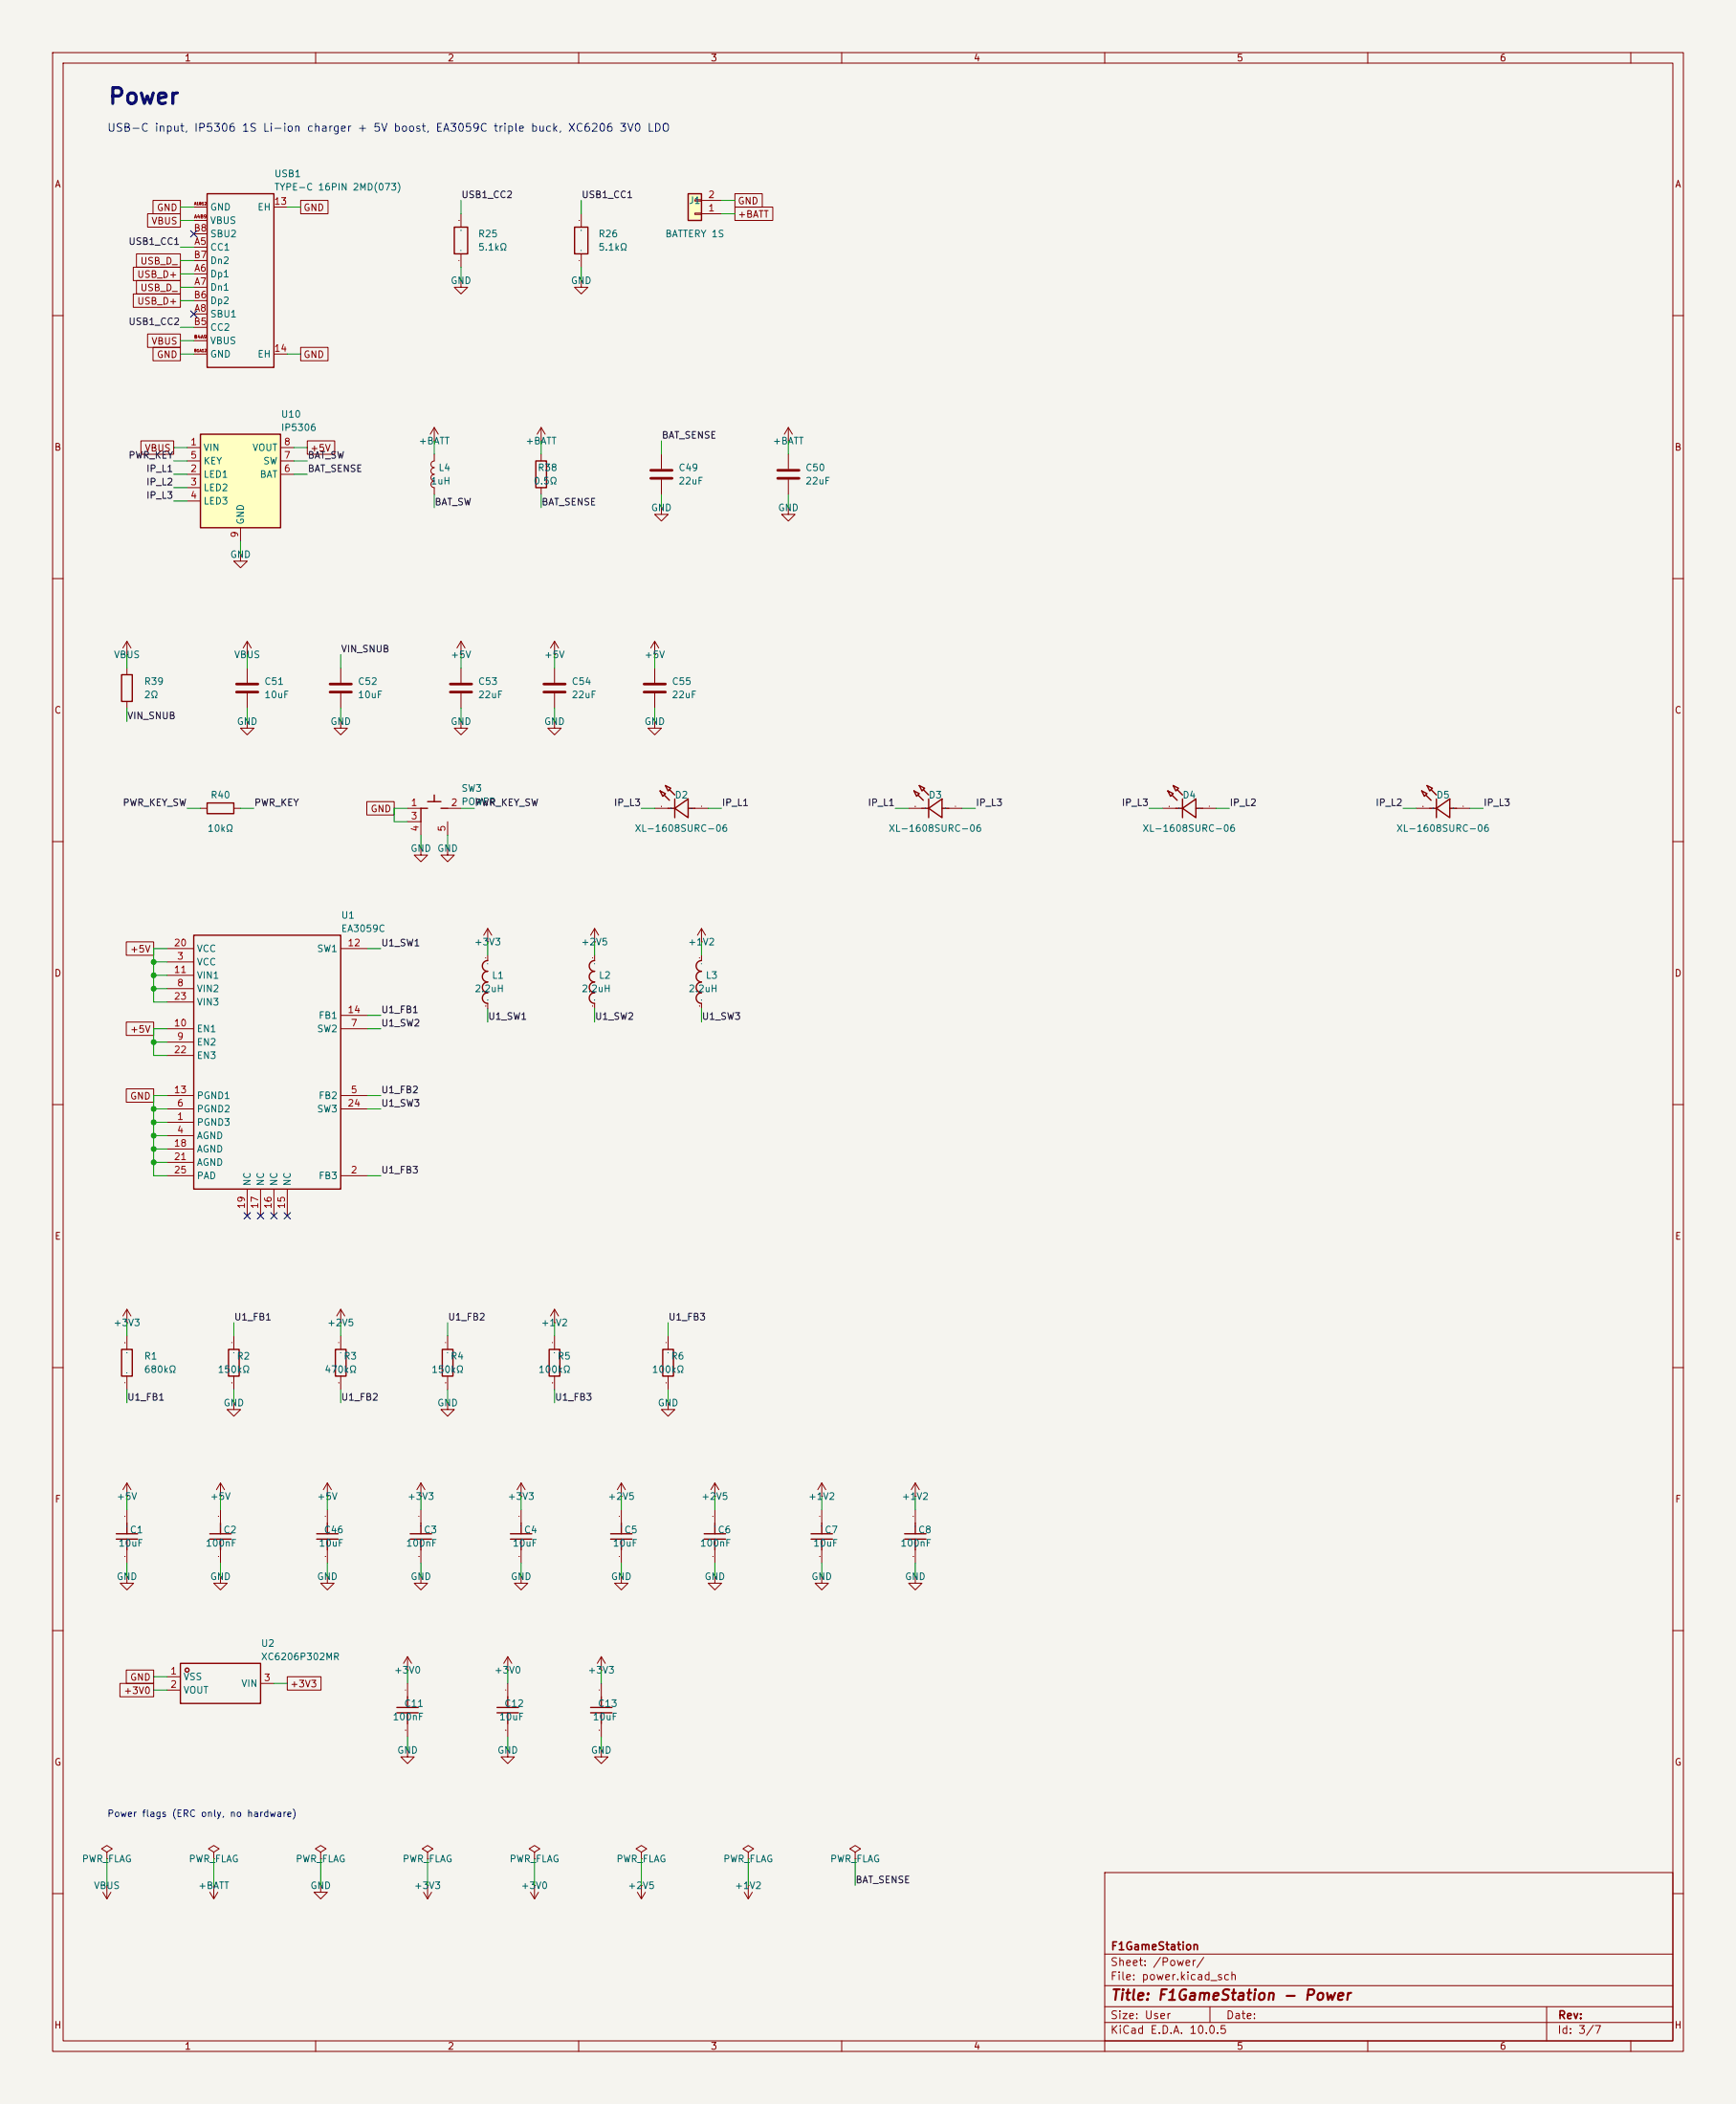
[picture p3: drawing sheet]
<svg xmlns="http://www.w3.org/2000/svg" width="330mm" height="400mm" viewBox="0 0 330 400" stroke-linecap="round" stroke-linejoin="round" font-family="sans-serif">
<path d="M0 0h330v400h-330z" fill="#f5f4ef" stroke="#f5f4ef" stroke-width=".18"/>
<g fill="none" stroke="#840000" stroke-width=".18">
<path d="M10 10h310v380h-310zM12 12h306v376h-306zM60 10v2M110 10v2M160 10v2M210 10v2M260 10v2M310 10v2M36.8 39.4h2.6M52.1 39.4h2.5M36.8 41.9h2.6M36.8 47h2.6"/>
<path d="M36.8 52.1h2.6M36.8 54.6h2.6M36.8 59.7h2.6M36.8 57.2h2.6M36.8 49.5h2.6M36.8 44.5h2.6M87.6 53.3v1.3h1.3l-1.3 1.3-1.2-1.3h1.2M87.6 53.3h.1M87.6 40.6v2.6M87.6 48.3v2.5M10 60h2M36.8 67.3h2.6"/>
<path d="M36.8 64.8h2.6M36.8 62.2h2.6M52.1 67.3h2.5M318 60h2M10 110h2M318 110h2M64.8 127v2.8M64.8 131.8v2.8M87.6 124.5h.1M87.6 121.9v2.6M87.6 127v2.8M87.6 131.8v2.8"/>
<path d="M87.6 121.9l-.7 1.3M87.6 121.9l.8 1.3M77.5 153.7h2.5M77.5 156.2h2.5v2.6M85.1 153.7h2.5M85.1 156.2v2.6M124.5 153.7h2.5M132.1 153.7h2.5M269.2 153.7h2.6M276.9 153.7h2.5M10 160h2M80 161.3v1.3h1.3l-1.3 1.2-1.3-1.2h1.3"/>
<path d="M80 161.3h.1M85.1 161.3v1.3h1.3l-1.3 1.2-1.3-1.2h1.3M85.1 161.3h.1M92.7 179.1h.1M92.7 176.5v2.6M92.7 176.5l-.8 1.3M92.7 176.5l.8 1.3M133.3 179.1h.1M133.3 176.5v2.6M133.3 176.5l-.7 1.3M133.3 176.5l.8 1.3M318 160h2"/>
<path d="M31.7 182.9h5.1M31.7 195.6h5.1M31.7 188h5.1M31.7 198.1h5.1M31.7 185.4h5.1M31.7 180.3h5.1M31.7 190.5h5.1M64.8 195.6h5M64.8 180.3h5M64.8 193h5M92.7 181.6v1M92.7 190.8v1"/>
<path d="M133.3 181.6v1M133.3 190.8v1M10 210h2M31.7 213.4h5.1M31.7 215.9h5.1M31.7 208.3h5.1M31.7 210.8h5.1M31.7 218.4h5.1M31.7 200.7h5.1M64.8 208.3h5M64.8 210.8h5M318 210h2"/>
<path d="M31.7 223.5h5.1M31.7 221h5.1M47 226.1v5M49.5 226.1v5M52.1 226.1v5M54.6 226.1v5M64.8 223.5h5M24.1 251.5h.1M24.1 248.9v2.6M24.1 254v2.5M24.1 248.9l-.7 1.3M24.1 248.9l.8 1.3"/>
<path d="M44.4 254v2.5M64.8 254v2.5M105.4 251.5h.1M105.4 248.9l-.8 1.3M105.4 248.9l.8 1.3M105.4 248.9v2.6M105.4 254v2.5M127 254v2.5M10 260h2M24.1 261.6v2.6M44.4 266.7v1.3h1.3l-1.3 1.2-1.2-1.2h1.2M44.4 266.7h.1"/>
<path d="M44.4 261.6v2.6M64.8 261.6v2.6M85.1 266.7v1.3h1.3l-1.3 1.2-1.3-1.2h1.3M85.1 266.7h.1M105.4 261.6v2.6M127 266.7v1.3h1.3l-1.3 1.2-1.3-1.2h1.3M127 266.7h.1M127 261.6v2.6M318 260h2M24.1 284.5h.1M24.1 299.7v1.3h1.3l-1.3 1.3-1.2-1.3h1.2M24.1 299.7h.1"/>
<path d="M24.1 281.9l-.7 1.3M24.1 281.9l.8 1.3M24.1 281.9v2.6M24.1 287v2.6M24.1 294.6v2.6M41.9 284.5h.1M41.9 299.7v1.3h1.3l-1.3 1.3-1.3-1.3h1.3M41.9 299.7h.1M41.9 281.9l-.8 1.3M41.9 281.9l.8 1.3M41.9 281.9v2.6M41.9 287v2.6"/>
<path d="M41.9 294.6v2.6M62.2 284.5h.1M62.2 299.7v1.3h1.3l-1.3 1.3-1.2-1.3h1.2M62.2 299.7h.1M62.2 281.9l-.7 1.3M62.2 281.9l.8 1.3M62.2 281.9v2.6M62.2 287v2.6M62.2 294.6v2.6M80 284.5h.1M80 299.7v1.3h1.3l-1.3 1.3-1.3-1.3h1.3M80 299.7h.1"/>
<path d="M80 281.9l-.8 1.3M80 281.9l.8 1.3M80 281.9v2.6M80 287v2.6M80 294.6v2.6M99.1 284.5h.1M99.1 299.7v1.3h1.2l-1.2 1.3-1.3-1.3h1.3M99.1 299.7h.1M99.1 281.9l-.8 1.3M99.1 281.9l.7 1.3M99.1 281.9v2.6M99.1 287v2.6"/>
<path d="M99.1 294.6v2.6M118.1 284.5h.1M118.1 299.7v1.3h1.3l-1.3 1.3-1.3-1.3h1.3M118.1 299.7h.1M118.1 281.9l-.8 1.3M118.1 281.9l.8 1.3M118.1 281.9v2.6M118.1 287v2.6M118.1 294.6v2.6M135.9 284.5h.1M135.9 299.7v1.3h1.3l-1.3 1.3-1.3-1.3h1.3M135.9 299.7h.1"/>
<path d="M135.9 281.9l-.8 1.3M135.9 281.9l.8 1.3M135.9 281.9v2.6M135.9 287v2.6M135.9 294.6v2.6M156.2 299.7v1.3h1.3l-1.3 1.3-1.3-1.3h1.3M156.2 299.7h.1M156.2 287v2.6M156.2 294.6v2.6M174 287v2.6M174 294.6v2.6M10 310h2"/>
<path d="M77.5 317.5h.1M77.5 315l-.8 1.2M77.5 315l.7 1.2M77.5 315v2.5M96.5 317.5h.1M96.5 315v2.5M96.5 315l-.7 1.2M96.5 315l.8 1.2M318 310h2M77.5 332.7v1.3h1.2l-1.2 1.3-1.3-1.3h1.3M77.5 332.7h.1M77.5 320v2.6"/>
<path d="M77.5 327.7v2.5M96.5 332.7v1.3h1.3l-1.3 1.3-1.3-1.3h1.3M96.5 332.7h.1M96.5 320v2.6M96.5 327.7v2.5M210 356h108v32h-108zM10 360h2M210 377.5h108M210 371.5h108M318 360h2M60 388v2M110 388v2"/>
<path d="M160 388v2M210 388v2M210 384.5h108M210 381.5h108M230 381.5v3M260 388v2M294 381.5v6.5M310 388v2"/>
</g>
<g fill="none" stroke="#840000" stroke-width=".25">
<path d="M39.4 36.8h12.7v33.1h-12.7zM86.4 43.2h2.5v5.1h-2.5zM81.3 153.7h-1.3v2.5M81.3 152.4h2.5M82.5 151.1v1.3M83.8 153.7h1.3M125.5 150.4l1 .5-.5 .5zM126.2 151.1l1.1 1M126.5 149.4l1 .5-.5 .5zM127 153.7h1.3M127.3 150.1l1 1M128.3 153.7l2.5-1.8v3.5z"/>
<path d="M128.3 151.9v3.5M130.8 153.7h1.3M270.3 150.4l1 .5-.5 .5zM271 151.1l1 1M271.3 149.4l1 .5-.5 .5zM271.8 153.7h1.2M272 150.1l1 1M273 153.7l2.6-1.8v3.5zM273 151.9v3.5M275.6 153.7h1.3M36.8 177.8h28v48.3h-28zM92.7 184.7a1.02 1.02 0 0 0-1 1 1.02 1.02 0 0 0 1 1 1.01 1.01 0 0 0-1 1 1.01 1.01 0 0 0 1 1 1.01 1.01 0 0 0-1 1 1.01 1.01 0 0 0 1 1.1"/>
<path d="M92.7 182.6a1.02 1.02 0 0 0-1 1 1.02 1.02 0 0 0 1 1.1M133.3 184.7a1.02 1.02 0 0 0-1 1 1.02 1.02 0 0 0 1 1 1.01 1.01 0 0 0-1 1 1.01 1.01 0 0 0 1 1 1.01 1.01 0 0 0-1 1 1.01 1.01 0 0 0 1 1.1M133.3 182.6a1.02 1.02 0 0 0-1 1 1.02 1.02 0 0 0 1 1.1M23.1 256.5h2v5.1h-2zM43.4 256.5h2.1v5.1h-2.1zM63.8 256.5h2v5.1h-2zM104.4 256.5h2v5.1h-2zM126 256.5h2v5.1h-2zM22.1 292.6h4.1M22.1 291.6h4.1M24.1 289.6v2M24.1 292.6v2"/>
<path d="M39.9 292.6h4M39.9 291.6h4M41.9 289.6v2M41.9 292.6v2M60.2 292.6h4.1M60.2 291.6h4.1M62.2 289.6v2M62.2 292.6v2M78 292.6h4M78 291.6h4M80 289.6v2M80 292.6v2"/>
<path d="M97 292.6h4.1M97 291.6h4.1M99.1 289.6v2M99.1 292.6v2M116.1 292.6h4M116.1 291.6h4M118.1 289.6v2M118.1 292.6v2M133.9 292.6h4M133.9 291.6h4M135.9 289.6v2M135.9 292.6v2"/>
<path d="M154.2 292.6h4M154.2 291.6h4M156.2 289.6v2M156.2 292.6v2M172 292.6h4M172 291.6h4M174 289.6v2M174 292.6v2M75.4 325.6h4.1M75.4 324.6h4.1M77.5 322.6v2M77.5 325.6v2.1"/>
<path d="M94.5 325.6h4.1M94.5 324.6h4.1M96.5 322.6v2M96.5 325.6v2.1"/>
</g>
<path d="M62.7 130h4.1M62.7 131.6h4.1M85.6 130h4.1M85.6 131.6h4.1" fill="none" stroke="#840000" stroke-width=".51"/>
<path d="M130.8 36.8h2.5v5.1h-2.5z" fill="#ffffc2"/>
<path d="M130.8 36.8h2.5v5.1h-2.5zM109.2 43.2h2.6v5.1h-2.6z" fill="none" stroke="#840000" stroke-width=".25"/>
<path d="M132.1 38h1.2v.2h-1.2zM133.3 38.1h3.9M110.5 40.6v2.6M110.5 48.3v2.5M132.1 40.5h1.2v.3h-1.2zM133.3 40.6h3.9M64.8 137.2v1.2h1.2l-1.2 1.3-1.3-1.3h1.3M64.8 137.2h.1" fill="none" stroke="#840000" stroke-width=".18"/>
<path d="M38.1 82.6h15.2v17.7h-15.2z" fill="#ffffc2"/>
<g fill="none" stroke="#840000" stroke-width=".25">
<path d="M38.1 82.6h15.2v17.7h-15.2zM101.9 87.6h2v5.1h-2zM23.1 128.3h2v5.1h-2zM39.4 152.7h5v2h-5zM173.7 150.4l1.1 .5-.6 .5zM174.5 151.1l1 1M174.8 149.4l1 .5-.5 .5zM175.3 153.7h1.2M175.5 150.1l1 1M176.5 153.7l2.6-1.8v3.5zM176.5 151.9v3.5M179.1 153.7h1.2"/>
<path d="M222 150.4l1 .5-.5 .5zM222.8 151.1l1 1M223 149.4l1 .5-.5 .5zM223.5 153.7h1.3M223.8 150.1l1 1M224.8 153.7l2.5-1.8v3.5zM224.8 151.9v3.5M227.3 153.7h1.3M113 184.7a1.02 1.02 0 0 0-1 1 1.02 1.02 0 0 0 1 1 1.01 1.01 0 0 0-1 1 1.01 1.01 0 0 0 1 1 1.01 1.01 0 0 0-1 1 1.01 1.01 0 0 0 1 1.1M113 182.6a1.02 1.02 0 0 0-1 1 1.02 1.02 0 0 0 1 1.1M84.1 256.5h2v5.1h-2zM34.3 316.2h15.2v7.7h-15.2z"/>
<path d="M112.3 325.6h4M112.3 324.6h4M114.3 322.6v2M114.3 325.6v2.1"/>
<circle cx="35.6" cy="317.5" r=".38"/>
</g>
<g fill="none" stroke="#840000" stroke-width=".18">
<path d="M29.1 38.1h5.2v2.5h-5.2zM57.1 38.1h5.3v2.5h-5.3zM139.7 36.8h5.2v2.6h-5.2zM139.7 39.4h7.2v2.5h-7.2zM25.3 55.9h9v2.5h-9zM25.3 50.8h9v2.5h-9zM25.9 53.3h8.4v2.6h-8.4zM25.9 48.3h8.4v2.5h-8.4zM28.1 40.6h6.2v2.6h-6.2zM110.5 53.3v1.3h1.3l-1.3 1.3-1.3-1.3h1.3M110.5 53.3h.1M28.1 63.5h6.2v2.5h-6.2z"/>
<path d="M29.1 66h5.2v2.6h-5.2zM57.1 66h5.3v2.6h-5.3zM26.8 83.8h6.2v2.6h-6.2zM35.6 85.1h2.5M35.6 90.2h2.5M35.6 92.7h2.5M35.6 95.3h2.5M35.6 87.6h2.5M53.3 85.1h2.6M53.3 90.2h2.6M53.3 87.6h2.6M58.4 83.8h5.2v2.6h-5.2z"/>
<path d="M82.5 83.8h.1M82.5 86.4v1.2a.64 .64 0 0 0-.6 .7 .64 .64 0 0 0 .6 .6 .64 .64 0 0 0-.6 .6 .64 .64 0 0 0 .6 .7 .64 .64 0 0 0-.6 .6 .64 .64 0 0 0 .6 .7 .63 .63 0 0 0-.6 .6 .63 .63 0 0 0 .6 .6v1.3M82.5 81.3l-.7 1.3M82.5 81.3l.8 1.3M82.5 81.3v2.5M102.9 83.8h.1M102.9 81.3v2.5M102.9 86.4v1.2M102.9 92.7v1.3M102.9 81.3l-.8 1.3M102.9 81.3l.7 1.3M125.7 96.5v1.3h1.3l-1.3 1.3-1.2-1.3h1.2"/>
<path d="M125.7 96.5h.1M125.7 86.4v2.8M125.7 91.2v2.8M149.9 83.8h.1M149.9 96.5v1.3h1.2l-1.2 1.3-1.3-1.3h1.3M149.9 96.5h.1M149.9 81.3v2.5M149.9 86.4v2.8M149.9 91.2v2.8M149.9 81.3l-.8 1.3M149.9 81.3l.7 1.3M45.7 105.4v1.3h1.3l-1.3 1.3-1.3-1.3h1.3"/>
<path d="M45.7 105.4h.1M45.7 100.3v2.6M24.1 124.5h.1M24.1 121.9v2.6M24.1 127v1.3M24.1 133.4v1.2M24.1 121.9l-.7 1.3M24.1 121.9l.8 1.3M47 124.5h.1M47 137.2v1.2h1.3l-1.3 1.3-1.3-1.3h1.3M47 137.2h.1M47 121.9l-.8 1.3"/>
<path d="M47 121.9l.8 1.3M47 121.9v2.6M47 127v2.8M47 131.8v2.8M87.6 137.2v1.2h1.3l-1.3 1.3-1.2-1.3h1.2M87.6 137.2h.1M105.4 124.5h.1M105.4 137.2v1.2h1.3l-1.3 1.3-1.3-1.3h1.3M105.4 137.2h.1M105.4 121.9v2.6M105.4 127v2.8M105.4 131.8v2.8"/>
<path d="M105.4 121.9l-.8 1.3M105.4 121.9l.8 1.3M124.5 137.2v1.2h1.2l-1.2 1.3-1.3-1.3h1.3M124.5 137.2h.1M124.5 124.5h.1M124.5 121.9l-.8 1.3M124.5 121.9l.7 1.3M124.5 121.9v2.6M124.5 127v2.8M124.5 131.8v2.8M38.1 153.7h1.3M44.4 153.7h1.3"/>
<path d="M69.7 152.4h5.2v2.5h-5.2zM172.7 153.7h2.6M180.3 153.7h2.6M221 153.7h2.5M228.6 153.7h2.5M24 179.1h5.2v2.5h-5.2zM113 179.1h.1M113 176.5l-.7 1.3M113 176.5l.8 1.3M113 176.5v2.6M24 194.3h5.2v2.6h-5.2zM113 181.6v1"/>
<path d="M113 190.8v1M24 207h5.2v2.6h-5.2zM64.8 251.5h.1M64.8 248.9l-.8 1.3M64.8 248.9l.7 1.3M64.8 248.9v2.6M85.1 254v2.5M85.1 261.6v2.6M156.2 284.5h.1M156.2 281.9l-.8 1.3M156.2 281.9l.8 1.3M156.2 281.9v2.6"/>
<path d="M174 299.7v1.3h1.3l-1.3 1.3-1.3-1.3h1.3M174 299.7h.1M174 284.5h.1M174 281.9l-.8 1.3M174 281.9l.8 1.3M174 281.9v2.6M24 317.5h5.2v2.5h-5.2zM31.7 318.8h2.6M54.6 318.8h6.4v2.5h-6.4zM114.3 317.5h.1M114.3 315l-.8 1.2M114.3 315l.8 1.2"/>
<path d="M114.3 315v2.5M22.8 320h6.4v2.6h-6.4zM31.7 321.3h2.6M49.5 320h2.6M114.3 332.7v1.3h1.3l-1.3 1.3-1.3-1.3h1.3M114.3 332.7h.1M114.3 320v2.6M114.3 327.7v2.5M19.6 359.7l.7 1.3M20.3 352.1l1-.6-1-.6-1 .6 1 .6v1.3M20.3 353.4h.1M20.3 358.5h.1"/>
<path d="M20.3 358.5v2.5M21.1 359.7l-.8 1.3M39.9 359.7l.7 1.3M40.6 358.5h.1M40.6 352.1l1.1-.6-1.1-.6-1 .6 1 .6v1.3M40.6 353.4h.1M40.6 358.5v2.5M41.4 359.7l-.8 1.3M61 352.1l1-.6-1-.6-1.1 .6 1.1 .6v1.3M61 353.4h.1M61 358.5v1.2h1.2l-1.2 1.3-1.3-1.3h1.3M61 358.5h.1"/>
<path d="M80.5 359.7l.8 1.3M81.3 358.5h.1M81.3 352.1l1-.6-1-.6-1 .6 1 .6v1.3M81.3 353.4h.1M81.3 358.5v2.5M82 359.7l-.7 1.3M100.8 359.7l.8 1.3M101.6 358.5h.1M101.6 352.1l1-.6-1-.6-1 .6 1 .6v1.3M101.6 353.4h.1M101.6 358.5v2.5M102.4 359.7l-.8 1.3"/>
<path d="M121.2 359.7l.7 1.3M121.9 352.1l1-.6-1-.6-1 .6 1 .6v1.3M121.9 353.4h.1M121.9 358.5h.1M121.9 358.5v2.5M122.7 359.7l-.8 1.3M141.5 359.7l.7 1.3M142.2 352.1l1.1-.6-1.1-.6-1 .6 1 .6v1.3M142.2 353.4h.1M142.2 358.5h.1M142.2 358.5v2.5M143 359.7l-.8 1.3"/>
<path d="M162.6 352.1l1-.6-1-.6-1.1 .6 1.1 .6v1.3M162.6 353.4h.1"/>
</g>
<path d="M123.7 89.4h4.1M123.7 90.9h4.1M147.8 89.4h4.1M147.8 90.9h4.1M45 130h4M45 131.6h4M103.4 130h4M103.4 131.6h4M122.4 130h4.1M122.4 131.6h4.1" fill="none" stroke="#840000" stroke-width=".51"/>
<g fill="none" stroke="#009600" stroke-width=".18">
<path d="M34.3 39.4h2.5M54.6 39.4h2.5M87.6 38.1v2.5M110.5 38.1v2.5M137.2 38.1h2.5M34.3 54.6h2.5M34.3 52.1h2.5M34.3 57.2h2.5M34.3 49.5h2.5M34.3 47h2.5M34.3 41.9h2.5M87.6 50.8v2.5"/>
<path d="M110.5 50.8v2.5M137.2 40.6h2.5M34.3 67.3h2.5M34.3 62.2h2.5M34.3 64.8h2.5M54.6 67.3h2.5M33 85.1h2.6M33 87.6h2.6M33 90.2h2.6M33 95.3h2.6M33 92.7h2.6M55.9 85.1h2.5"/>
<path d="M55.9 87.6h2.5M55.9 90.2h2.5M82.5 83.8v2.6M82.5 94v2.5M102.9 83.8v2.6M102.9 94v2.5M125.7 83.8v2.6M125.7 94v2.5M149.9 83.8v2.6M149.9 94v2.5M45.7 102.9v2.5M24.1 124.5v2.5"/>
<path d="M24.1 134.6v2.6M47 124.5v2.5M47 134.6v2.6M64.8 124.5v2.5M64.8 134.6v2.6M87.6 124.5v2.5M87.6 134.6v2.6M105.4 124.5v2.5M105.4 134.6v2.6M124.5 124.5v2.5M124.5 134.6v2.6M35.6 153.7h2.5"/>
<path d="M45.7 153.7h2.6M77.5 153.7h-2.6v2.5h2.6M80 158.8v2.5M85.1 158.8v2.5M87.6 153.7h2.6M121.9 153.7h2.6M134.6 153.7h2.6M170.2 153.7h2.5M182.9 153.7h2.5M218.4 153.7h2.6M231.1 153.7h2.6M266.7 153.7h2.5"/>
<path d="M279.4 153.7h2.5M92.7 179.1v2.5M113 179.1v2.5M133.3 179.1v2.5M29.2 185.4h2.5M29.2 188h2.5M29.2 198.1h2.5M29.2 182.9h2.5M31.7 195.6h-2.5v5.1h2.5M31.7 180.3h-2.5v10.2h2.5M69.8 195.6h2.6M69.8 193h2.6"/>
<path d="M69.8 180.3h2.6M92.7 191.8v2.5M113 191.8v2.5M133.3 191.8v2.5M29.2 210.8h2.5M29.2 213.4h2.5M29.2 218.4h2.5M29.2 215.9h2.5M31.7 208.3h-2.5v15.2h2.5M69.8 208.3h2.6M69.8 210.8h2.6M29.2 221h2.5"/>
<path d="M69.8 223.5h2.6M24.1 251.5v2.5M44.4 251.5v2.5M64.8 251.5v2.5M85.1 251.5v2.5M105.4 251.5v2.5M127 251.5v2.5M24.1 264.2v2.5M44.4 264.2v2.5M64.8 264.2v2.5M85.1 264.2v2.5M105.4 264.2v2.5"/>
<path d="M127 264.2v2.5M24.1 284.5v2.5M24.1 297.2v2.5M41.9 284.5v2.5M41.9 297.2v2.5M62.2 284.5v2.5M62.2 297.2v2.5M80 284.5v2.5M80 297.2v2.5M99.1 284.5v2.5M99.1 297.2v2.5M118.1 284.5v2.5"/>
<path d="M118.1 297.2v2.5M135.9 284.5v2.5M135.9 297.2v2.5M156.2 284.5v2.5M156.2 297.2v2.5M174 284.5v2.5M174 297.2v2.5M29.2 318.8h2.5M77.5 317.5v2.5M96.5 317.5v2.5M114.3 317.5v2.5M29.2 321.3h2.5"/>
<path d="M52.1 320h2.5M77.5 330.2v2.5M96.5 330.2v2.5M114.3 330.2v2.5M20.3 353.4v5.1M40.6 353.4v5.1M61 353.4v5.1M81.3 353.4v5.1M101.6 353.4v5.1M121.9 353.4v5.1M142.2 353.4v5.1M162.6 353.4v5.1"/>
</g>
<path d="M36.2 43.8l1.2 1.3M36.2 59.1l1.2 1.2M37.4 43.8l-1.2 1.3M37.4 59.1l-1.2 1.2M46.4 230.5l1.2 1.3M47.6 230.5l-1.2 1.3M48.9 230.5l1.2 1.3M50.1 230.5l-1.2 1.3M51.5 230.5l1.2 1.3M52.7 230.5l-1.2 1.3M54 230.5l1.2 1.3M55.2 230.5l-1.2 1.3" fill="none" stroke="#000084" stroke-width=".18"/>
<g fill="#009600" stroke="#009600" stroke-width=".18">
<circle cx="29.2" cy="182.9" r=".46"/>
<circle cx="29.2" cy="185.4" r=".46"/>
<circle cx="29.2" cy="188" r=".46"/>
<circle cx="29.2" cy="198.1" r=".46"/>
<circle cx="29.2" cy="210.8" r=".46"/>
<circle cx="29.2" cy="218.4" r=".46"/>
<circle cx="29.2" cy="221" r=".46"/>
<circle cx="29.2" cy="213.4" r=".46"/>
<circle cx="29.2" cy="215.9" r=".46"/>
</g>
<text font-size="3" fill="#0000c2" x="20.4" y="20.6">Power</text>
<text font-size="2" fill="#840000" x="211" y="380.8">Title: F1GameStation - Power</text>
<text font-size="1.5" fill="#0000c2" x="20.3" y="25.4">USB-C input, IP5306 1S Li-ion charger + 5V boost, EA3059C triple buck, XC6206 3V0 LDO</text>
<g font-size="1.5" fill="#840000">
<text x="211" y="371.1">F1GameStation</text>
<text x="211" y="376.8">File: power.kicad_sch</text>
<text x="211" y="374.1">Sheet: /Power/</text>
<text x="211" y="387">KiCad E.D.A. 10.0.5</text>
<text x="211" y="384.2">Size: User</text>
<text x="233" y="384.2">Date:</text>
<text x="296" y="387">Id: 3/7</text>
<text x="296" y="384.2">Rev:</text>
</g>
<g font-size="1.3" fill="#840000">
<text x="35" y="12">1</text>
<text x="85" y="12">2</text>
<text x="135" y="12">3</text>
<text x="185" y="12">4</text>
<text x="235" y="12">5</text>
<text x="285" y="12">6</text>
<text x="10.3" y="36">A</text>
<text x="318.3" y="36">A</text>
<text x="29.7" y="40.4">GND</text>
<text x="57.6" y="40.4">GND</text>
<text x="140.1" y="39.2">GND</text>
<text x="140.1" y="41.7">+BATT</text>
<text x="28.7" y="43">VBUS</text>
<text x="26" y="53.1">USB_D+</text>
<text x="26.6" y="50.6">USB_D_</text>
<text x="26" y="58.2">USB_D+</text>
<text x="26.6" y="55.7">USB_D_</text>
<text x="28.7" y="65.8">VBUS</text>
<text x="29.7" y="68.4">GND</text>
<text x="57.6" y="68.4">GND</text>
<text x="10.2" y="86">B</text>
<text x="27.4" y="86.1">VBUS</text>
<text x="58.9" y="86.1">+5V</text>
<text x="318.2" y="86">B</text>
<text x="10.2" y="136">C</text>
<text x="318.2" y="136">C</text>
<text x="70.4" y="154.7">GND</text>
<text x="10.2" y="186">D</text>
<text x="24.6" y="181.4">+5V</text>
<text x="318.2" y="186">D</text>
<text x="24.6" y="196.6">+5V</text>
<text x="24.6" y="209.3">GND</text>
<text x="10.3" y="236">E</text>
<text x="318.3" y="236">E</text>
<text x="10.3" y="286">F</text>
<text x="318.3" y="286">F</text>
<text x="23.4" y="322.4">+3V0</text>
<text x="24.6" y="319.8">GND</text>
<text x="55.1" y="321.1">+3V3</text>
<text x="10.2" y="336">G</text>
<text x="318.2" y="336">G</text>
<text x="10.2" y="386">H</text>
<text x="35" y="390">1</text>
<text x="85" y="390">2</text>
<text x="135" y="390">3</text>
<text x="185" y="390">4</text>
<text x="235" y="390">5</text>
<text x="285" y="390">6</text>
<text x="318.2" y="386">H</text>
</g>
<g font-size="1.3" fill="#006464">
<text x="52.1" y="34">USB1</text>
<text x="39.9" y="40.3">GND</text>
<text x="48.9" y="40.3">EH</text>
<text x="52.1" y="36.5">TYPE-C 16PIN 2MD(073)</text>
<text x="130.9" y="39.1">J1</text>
<text x="39.9" y="42.9">VBUS</text>
<text x="39.9" y="48">CC1</text>
<text x="39.9" y="45.4">SBU2</text>
<text x="90.8" y="45.4">R25</text>
<text x="90.8" y="48">5.1kΩ</text>
<text x="113.6" y="45.4">R26</text>
<text x="113.6" y="48">5.1kΩ</text>
<text x="126.4" y="45.4">BATTERY 1S</text>
<text x="39.9" y="53">Dp1</text>
<text x="39.9" y="50.5">Dn2</text>
<text x="39.9" y="55.6">Dn1</text>
<text x="39.9" y="58.1">Dp2</text>
<text x="85.6" y="54.3">GND</text>
<text x="108.4" y="54.3">GND</text>
<text x="39.9" y="60.7">SBU1</text>
<text x="39.9" y="65.7">VBUS</text>
<text x="39.9" y="63.2">CC2</text>
<text x="39.9" y="68.3">GND</text>
<text x="48.9" y="68.3">EH</text>
<text x="53.3" y="79.7">U10</text>
<text x="53.3" y="82.2">IP5306</text>
<text x="38.6" y="86.1">VIN</text>
<text x="38.6" y="88.6">KEY</text>
<text x="47.9" y="86.1">VOUT</text>
<text x="49.9" y="88.6">SW</text>
<text x="79.5" y="84.8">+BATT</text>
<text x="83.2" y="89.9">L4</text>
<text x="99.8" y="84.8">+BATT</text>
<text x="102.1" y="89.9">R38</text>
<text x="128.9" y="89.9">C49</text>
<text x="146.8" y="84.8">+BATT</text>
<text x="153" y="89.9">C50</text>
<text x="38.6" y="91.1">LED1</text>
<text x="38.6" y="93.7">LED2</text>
<text x="49.3" y="91.1">BAT</text>
<text x="81.8" y="92.4">1uH</text>
<text x="101.3" y="92.4">0.5Ω</text>
<text x="128.9" y="92.4">22uF</text>
<text x="153" y="92.4">22uF</text>
<text x="38.6" y="96.2">LED3</text>
<text x="46.7" y="99.9" transform="rotate(-90 46.7 99.9)">GND</text>
<text x="123.7" y="97.5">GND</text>
<text x="147.8" y="97.5">GND</text>
<text x="43.7" y="106.4">GND</text>
<text x="21.6" y="125.4">VBUS</text>
<text x="44.4" y="125.4">VBUS</text>
<text x="85.6" y="125.4">+5V</text>
<text x="103.3" y="125.4">+5V</text>
<text x="122.4" y="125.4">+5V</text>
<text x="27.3" y="130.5">R39</text>
<text x="50.1" y="130.5">C51</text>
<text x="67.9" y="130.5">C52</text>
<text x="90.8" y="130.5">C53</text>
<text x="108.6" y="130.5">C54</text>
<text x="127.6" y="130.5">C55</text>
<text x="27.3" y="133">2Ω</text>
<text x="50.1" y="133">10uF</text>
<text x="67.9" y="133">10uF</text>
<text x="90.8" y="133">22uF</text>
<text x="108.6" y="133">22uF</text>
<text x="127.6" y="133">22uF</text>
<text x="44.9" y="138.1">GND</text>
<text x="62.7" y="138.1">GND</text>
<text x="85.6" y="138.1">GND</text>
<text x="103.3" y="138.1">GND</text>
<text x="122.4" y="138.1">GND</text>
<text x="39.9" y="152.1">R40</text>
<text x="87.6" y="150.8">SW3</text>
<text x="128.2" y="152.1">D2</text>
<text x="176.4" y="152.1">D3</text>
<text x="224.7" y="152.1">D4</text>
<text x="273" y="152.1">D5</text>
<text x="39.3" y="158.4">10kΩ</text>
<text x="120.6" y="158.4">XL-1608SURC-06</text>
<text x="168.8" y="158.4">XL-1608SURC-06</text>
<text x="217.1" y="158.4">XL-1608SURC-06</text>
<text x="265.3" y="158.4">XL-1608SURC-06</text>
<text x="77.9" y="162.3">GND</text>
<text x="83" y="162.3">GND</text>
<text x="64.8" y="175">U1</text>
<text x="64.8" y="177.5">EA3059C</text>
<text x="37.3" y="183.8">VCC</text>
<text x="37.3" y="181.3">VCC</text>
<text x="60.2" y="181.3">SW1</text>
<text x="90" y="180">+3V3</text>
<text x="110.4" y="180">+2V5</text>
<text x="130.7" y="180">+1V2</text>
<text x="37.3" y="188.9">VIN2</text>
<text x="37.3" y="186.4">VIN1</text>
<text x="37.3" y="191.5">VIN3</text>
<text x="90.1" y="188.9">2.2uH</text>
<text x="93.4" y="186.4">L1</text>
<text x="110.5" y="188.9">2.2uH</text>
<text x="113.7" y="186.4">L2</text>
<text x="130.8" y="188.9">2.2uH</text>
<text x="134" y="186.4">L3</text>
<text x="37.3" y="196.5">EN1</text>
<text x="60.2" y="196.5">SW2</text>
<text x="60.5" y="194">FB1</text>
<text x="37.3" y="199.1">EN2</text>
<text x="37.3" y="201.6">EN3</text>
<text x="37.3" y="209.2">PGND1</text>
<text x="60.5" y="209.2">FB2</text>
<text x="37.3" y="214.3">PGND3</text>
<text x="37.3" y="211.8">PGND2</text>
<text x="60.2" y="211.8">SW3</text>
<text x="37.3" y="216.9">AGND</text>
<text x="37.3" y="219.4">AGND</text>
<text x="37.3" y="221.9">AGND</text>
<text x="37.3" y="224.5">PAD</text>
<text x="48" y="225.6" transform="rotate(-90 48 225.6)">NC</text>
<text x="50.5" y="225.6" transform="rotate(-90 50.5 225.6)">NC</text>
<text x="53" y="225.6" transform="rotate(-90 53 225.6)">NC</text>
<text x="55.6" y="225.6" transform="rotate(-90 55.6 225.6)">NC</text>
<text x="60.5" y="224.5">FB3</text>
<text x="21.5" y="252.4">+3V3</text>
<text x="62.1" y="252.4">+2V5</text>
<text x="102.7" y="252.4">+1V2</text>
<text x="27.3" y="258.8">R1</text>
<text x="27.3" y="261.3">680kΩ</text>
<text x="41.3" y="261.3">150kΩ</text>
<text x="44.9" y="258.8">R2</text>
<text x="61.6" y="261.3">470kΩ</text>
<text x="65.2" y="258.8">R3</text>
<text x="81.9" y="261.3">150kΩ</text>
<text x="85.5" y="258.8">R4</text>
<text x="102.2" y="261.3">100kΩ</text>
<text x="105.9" y="258.8">R5</text>
<text x="123.8" y="261.3">100kΩ</text>
<text x="127.5" y="258.8">R6</text>
<text x="42.4" y="267.7">GND</text>
<text x="83" y="267.7">GND</text>
<text x="124.9" y="267.7">GND</text>
<text x="22.1" y="285.4">+5V</text>
<text x="39.8" y="285.4">+5V</text>
<text x="60.2" y="285.4">+5V</text>
<text x="77.3" y="285.4">+3V3</text>
<text x="96.4" y="285.4">+3V3</text>
<text x="115.4" y="285.4">+2V5</text>
<text x="133.2" y="285.4">+2V5</text>
<text x="153.5" y="285.4">+1V2</text>
<text x="171.3" y="285.4">+1V2</text>
<text x="24.6" y="291.8">C1</text>
<text x="42.4" y="291.8">C2</text>
<text x="61.5" y="291.8">C46</text>
<text x="80.5" y="291.8">C3</text>
<text x="99.5" y="291.8">C4</text>
<text x="118.6" y="291.8">C5</text>
<text x="136.3" y="291.8">C6</text>
<text x="156.7" y="291.8">C7</text>
<text x="174.4" y="291.8">C8</text>
<text x="22.4" y="294.3">10uF</text>
<text x="39" y="294.3">100nF</text>
<text x="60.5" y="294.3">10uF</text>
<text x="77.1" y="294.3">100nF</text>
<text x="97.3" y="294.3">10uF</text>
<text x="116.4" y="294.3">10uF</text>
<text x="133" y="294.3">100nF</text>
<text x="154.5" y="294.3">10uF</text>
<text x="171.1" y="294.3">100nF</text>
<text x="22.1" y="300.7">GND</text>
<text x="39.8" y="300.7">GND</text>
<text x="60.2" y="300.7">GND</text>
<text x="77.9" y="300.7">GND</text>
<text x="97" y="300.7">GND</text>
<text x="116" y="300.7">GND</text>
<text x="133.8" y="300.7">GND</text>
<text x="154.1" y="300.7">GND</text>
<text x="171.9" y="300.7">GND</text>
<text x="49.5" y="313.4">U2</text>
<text x="49.5" y="315.9">XC6206P302MR</text>
<text x="34.8" y="319.7">VSS</text>
<text x="34.8" y="322.3">VOUT</text>
<text x="45.8" y="321">VIN</text>
<text x="74.8" y="318.5">+3V0</text>
<text x="93.9" y="318.5">+3V0</text>
<text x="111.6" y="318.5">+3V3</text>
<text x="74.5" y="327.4">100nF</text>
<text x="76.7" y="324.8">C11</text>
<text x="94.8" y="327.4">10uF</text>
<text x="95.8" y="324.8">C12</text>
<text x="112.6" y="327.4">10uF</text>
<text x="113.5" y="324.8">C13</text>
<text x="75.4" y="333.7">GND</text>
<text x="94.5" y="333.7">GND</text>
<text x="112.2" y="333.7">GND</text>
<text x="15.5" y="354.4">PWR_FLAG</text>
<text x="17.7" y="359.4">VBUS</text>
<text x="35.8" y="354.4">PWR_FLAG</text>
<text x="37.6" y="359.4">+BATT</text>
<text x="56.1" y="354.4">PWR_FLAG</text>
<text x="58.9" y="359.4">GND</text>
<text x="76.4" y="354.4">PWR_FLAG</text>
<text x="78.6" y="359.4">+3V3</text>
<text x="96.8" y="354.4">PWR_FLAG</text>
<text x="98.9" y="359.4">+3V0</text>
<text x="117.1" y="354.4">PWR_FLAG</text>
<text x="119.3" y="359.4">+2V5</text>
<text x="137.4" y="354.4">PWR_FLAG</text>
<text x="139.6" y="359.4">+1V2</text>
<text x="157.7" y="354.4">PWR_FLAG</text>
</g>
<g font-size="1.3" fill="#a90000">
<text x="52" y="39.2">13</text>
<text x="134.5" y="40.5">1</text>
<text x="134.5" y="38">2</text>
<text x="36.7" y="44.3">B8</text>
<text x="36.8" y="46.9">A5</text>
<text x="36.7" y="49.4">B7</text>
<text x="36.8" y="51.9">A6</text>
<text x="36.7" y="57">B6</text>
<text x="36.8" y="54.5">A7</text>
<text x="36.8" y="59.6">A8</text>
<text x="36.7" y="62.1">B5</text>
<text x="52" y="67.2">14</text>
<text x="36.1" y="85">1</text>
<text x="36.1" y="87.5">5</text>
<text x="53.9" y="87.5">7</text>
<text x="53.9" y="85">8</text>
<text x="36.1" y="90">2</text>
<text x="36.1" y="92.6">3</text>
<text x="36.1" y="95.1">4</text>
<text x="53.9" y="90">6</text>
<text x="45.6" y="102.3" transform="rotate(-90 45.6 102.3)">9</text>
<text x="78" y="153.5">1</text>
<text x="85.6" y="153.5">2 POWER</text>
<text x="78" y="156.1">3</text>
<text x="79.9" y="158.2" transform="rotate(-90 79.9 158.2)">4</text>
<text x="85" y="158.2" transform="rotate(-90 85 158.2)">5</text>
<text x="33" y="185.3">11</text>
<text x="33" y="180.2">20</text>
<text x="33.6" y="182.7">3</text>
<text x="66" y="180.2">12</text>
<text x="33" y="190.4">23</text>
<text x="33.6" y="187.8">8</text>
<text x="33" y="195.4">10</text>
<text x="33.6" y="198">9</text>
<text x="66" y="192.9">14</text>
<text x="66.6" y="195.4">7</text>
<text x="33" y="200.5">22</text>
<text x="33" y="208.1">13</text>
<text x="66.6" y="208.1">5</text>
<text x="33.6" y="213.2">1</text>
<text x="33.6" y="215.8">4</text>
<text x="33.6" y="210.7">6</text>
<text x="66" y="210.7">24</text>
<text x="33" y="218.3">18</text>
<text x="33" y="220.8">21</text>
<text x="33" y="223.4">25</text>
<text x="66.6" y="223.4">2</text>
<text x="46.9" y="229.9" transform="rotate(-90 46.9 229.9)">19</text>
<text x="49.4" y="229.9" transform="rotate(-90 49.4 229.9)">17</text>
<text x="51.9" y="229.9" transform="rotate(-90 51.9 229.9)">16</text>
<text x="54.5" y="229.9" transform="rotate(-90 54.5 229.9)">15</text>
<text x="32.3" y="318.6">1</text>
<text x="32.3" y="321.2">2</text>
<text x="50.1" y="319.9">3</text>
</g>
<g font-size="1.3" fill="#0f0f0f">
<text x="87.6" y="38">USB1_CC2</text>
<text x="110.5" y="38">USB1_CC1</text>
<text x="24.3" y="46.9">USB1_CC1</text>
<text x="24.3" y="62.1">USB1_CC2</text>
<text x="125.7" y="83.7">BAT_SENSE</text>
<text x="24.3" y="87.5">PWR_KEY</text>
<text x="58.4" y="87.5">BAT_SW</text>
<text x="27.7" y="90">IP_L1</text>
<text x="27.7" y="92.6">IP_L2</text>
<text x="27.7" y="95.1">IP_L3</text>
<text x="58.4" y="90">BAT_SENSE</text>
<text x="82.5" y="96.4">BAT_SW</text>
<text x="102.8" y="96.4">BAT_SENSE</text>
<text x="64.7" y="124.3">VIN_SNUB</text>
<text x="24.1" y="137">VIN_SNUB</text>
<text x="23.2" y="153.5">PWR_KEY_SW</text>
<text x="48.2" y="153.5">PWR_KEY</text>
<text x="90.1" y="153.5">PWR_KEY_SW</text>
<text x="116.6" y="153.5">IP_L3</text>
<text x="137.1" y="153.5">IP_L1</text>
<text x="164.9" y="153.5">IP_L1</text>
<text x="185.4" y="153.5">IP_L3</text>
<text x="213.1" y="153.5">IP_L3</text>
<text x="233.7" y="153.5">IP_L2</text>
<text x="261.4" y="153.5">IP_L2</text>
<text x="281.9" y="153.5">IP_L3</text>
<text x="72.4" y="180.2">U1_SW1</text>
<text x="72.4" y="192.9">U1_FB1</text>
<text x="72.4" y="195.5">U1_SW2</text>
<text x="92.7" y="194.2">U1_SW1</text>
<text x="113" y="194.2">U1_SW2</text>
<text x="133.3" y="194.2">U1_SW3</text>
<text x="72.4" y="208.2">U1_FB2</text>
<text x="72.4" y="210.7">U1_SW3</text>
<text x="72.4" y="223.4">U1_FB3</text>
<text x="44.4" y="251.3">U1_FB1</text>
<text x="85.1" y="251.3">U1_FB2</text>
<text x="127" y="251.3">U1_FB3</text>
<text x="24.1" y="266.6">U1_FB1</text>
<text x="64.7" y="266.6">U1_FB2</text>
<text x="105.4" y="266.6">U1_FB3</text>
<text x="162.5" y="358.3">BAT_SENSE</text>
</g>
<text font-size="1.3" fill="#0000c2" x="20.3" y="345.7">Power flags (ERC only, no hardware)</text>
<g font-size=".6" fill="#a90000">
<text x="36.8" y="41.7">A4B9</text>
<text x="36.8" y="64.5">B4A9</text>
</g>
<g font-size=".5" fill="#a90000">
<text x="36.9" y="39.1">A1B12</text>
<text x="36.9" y="67">B1A12</text>
</g>
</svg>
